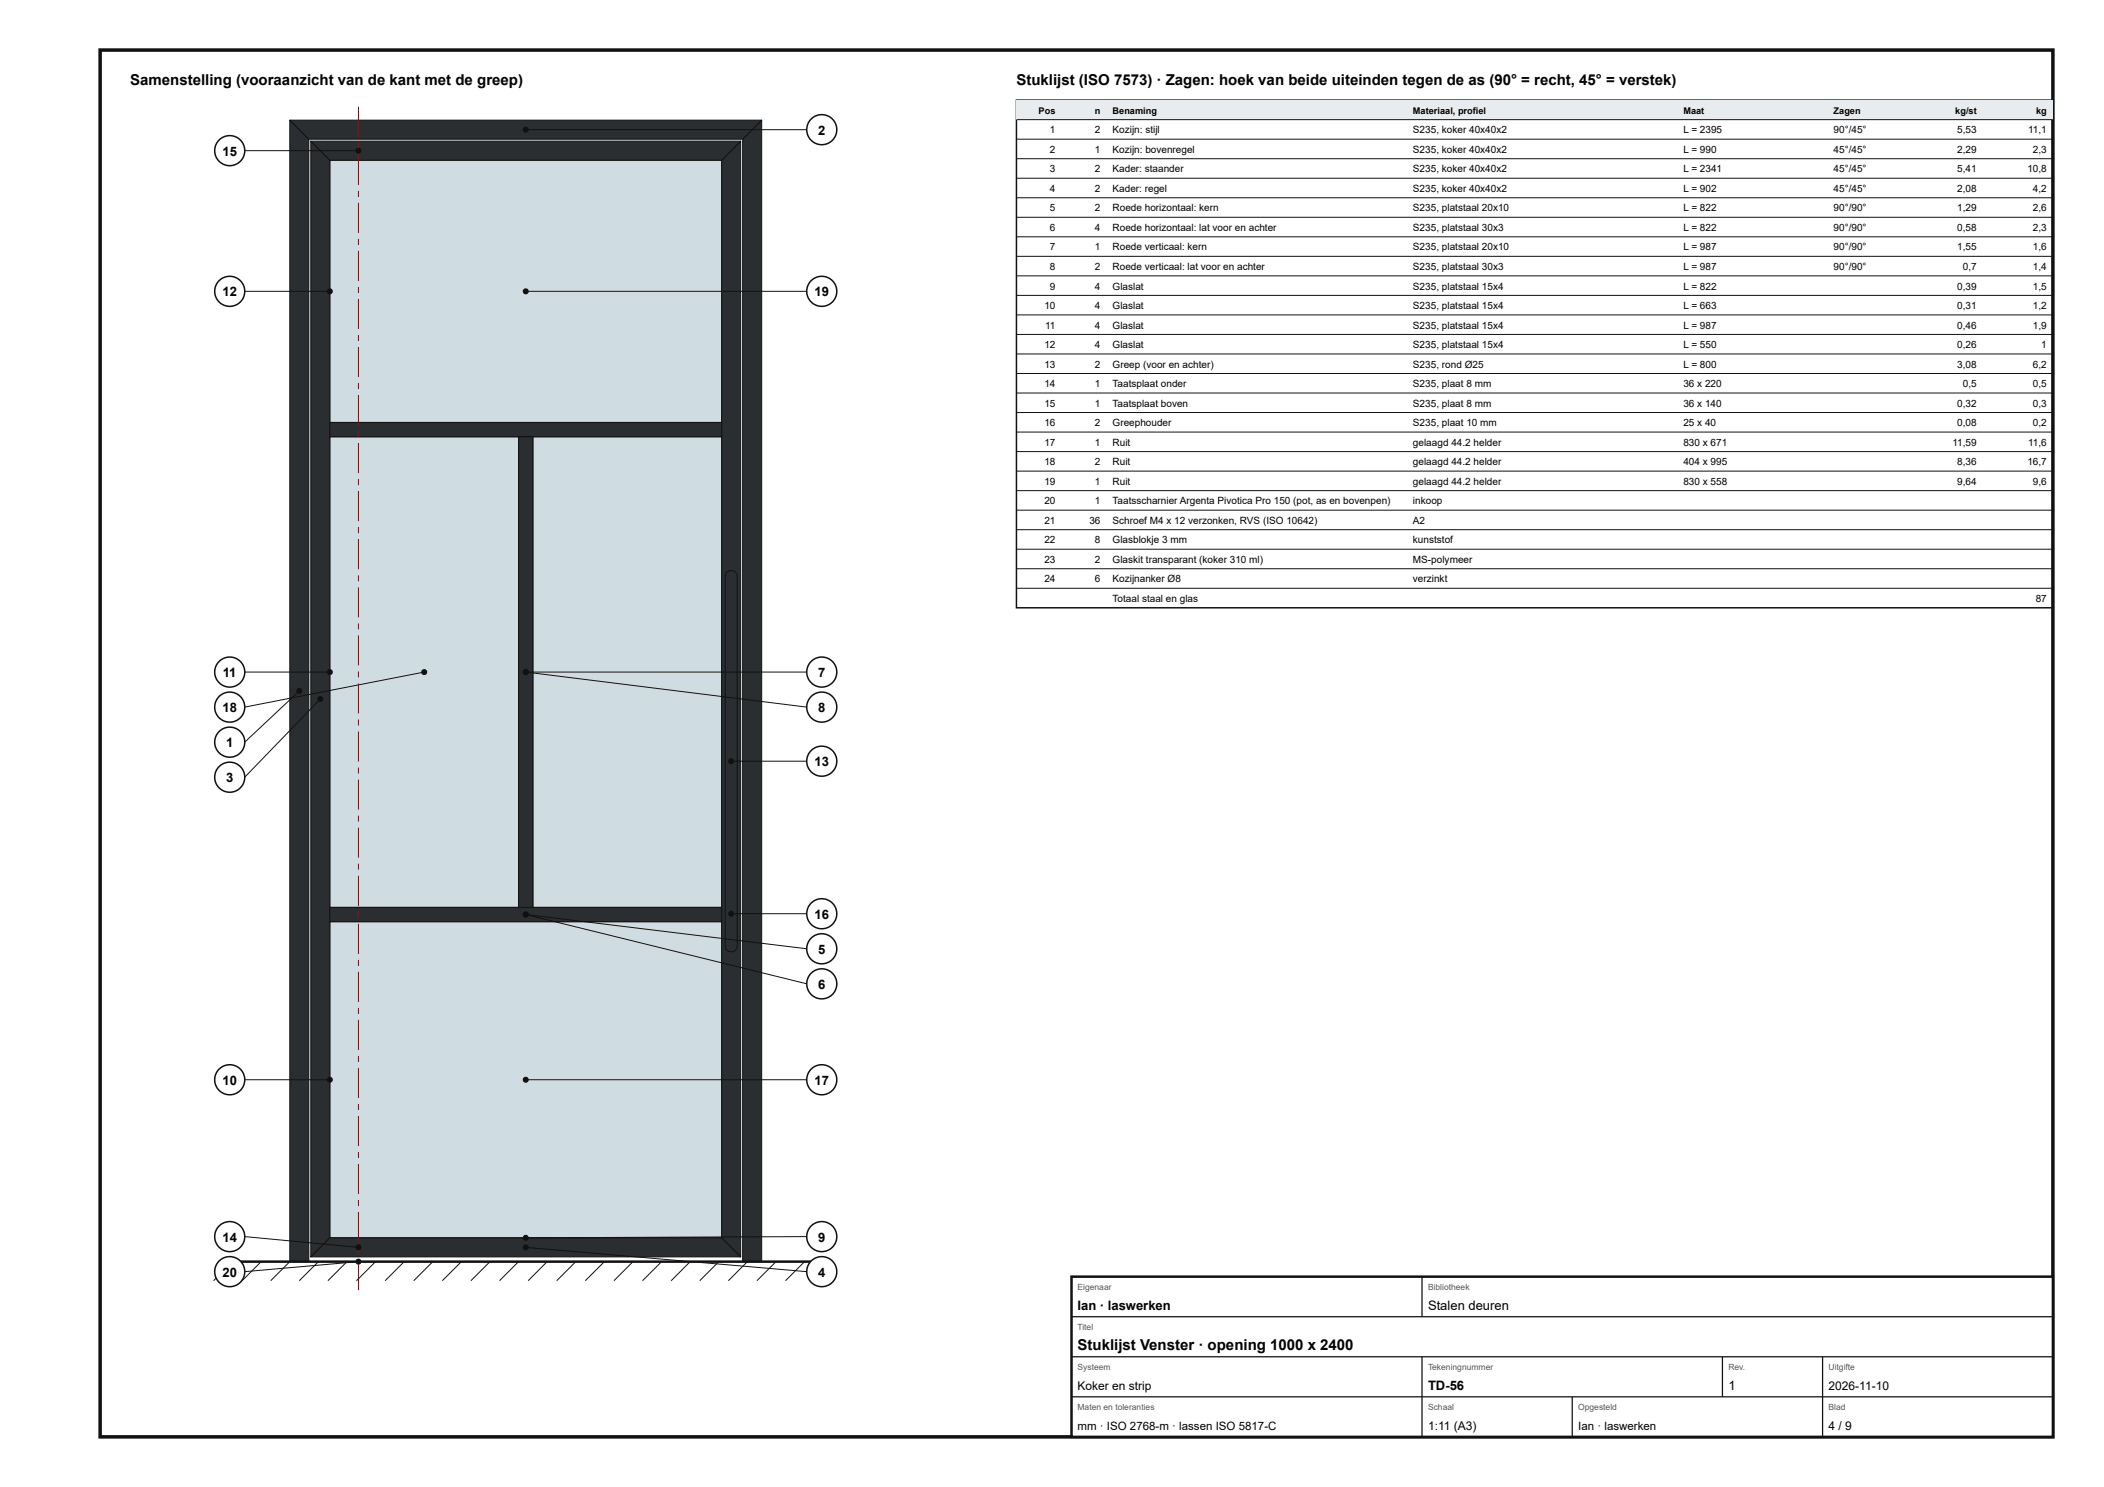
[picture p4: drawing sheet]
<svg xmlns="http://www.w3.org/2000/svg" width="420mm" height="297mm" viewBox="0 0 420 297" stroke-linecap="round" stroke-linejoin="round" font-family="sans-serif">
<path d="M20 10h390v277h-390z" fill="none" stroke="#111" stroke-width=".7" stroke-linecap="butt"/>
<path d="M65.9 184.1h78.2v63.1h-78.2z" fill="#cfdde3"/>
<path d="M65.9 184.1h78.2v63.1h-78.2z" fill="none" stroke="#111" stroke-width=".2"/>
<path d="M65.9 87.2h37.7v94h-37.7z" fill="#cfdde3"/>
<path d="M65.9 87.2h37.7v94h-37.7z" fill="none" stroke="#111" stroke-width=".2"/>
<path d="M106.4 87.2h37.7v94h-37.7z" fill="#cfdde3"/>
<path d="M106.4 87.2h37.7v94h-37.7z" fill="none" stroke="#111" stroke-width=".2"/>
<path d="M65.9 32h78.2v52.4h-78.2z" fill="#cfdde3"/>
<path d="M65.9 32h78.2v52.4h-78.2z" fill="none" stroke="#111" stroke-width=".2"/>
<path d="M57.9 24l3.8 3.8v224.2h-3.8z" fill="#2b2e31"/>
<path d="M57.9 24l3.8 3.8v224.2h-3.8z" fill="none" stroke="#111" stroke-width=".2"/>
<path d="M152.1 24v228h-3.8v-224.2z" fill="#2b2e31"/>
<path d="M152.1 24v228h-3.8v-224.2z" fill="none" stroke="#111" stroke-width=".2"/>
<path d="M57.9 24h94.2l-3.8 3.8h-86.6z" fill="#2b2e31"/>
<path d="M57.9 24h94.2l-3.8 3.8h-86.6z" fill="none" stroke="#111" stroke-width=".2"/>
<path d="M62.1 28.2l3.8 3.8v215.2l-3.8 3.8z" fill="#2b2e31"/>
<path d="M62.1 28.2l3.8 3.8v215.2l-3.8 3.8z" fill="none" stroke="#111" stroke-width=".2"/>
<path d="M147.9 28.2v222.8l-3.8-3.8v-215.2z" fill="#2b2e31"/>
<path d="M147.9 28.2v222.8l-3.8-3.8v-215.2z" fill="none" stroke="#111" stroke-width=".2"/>
<path d="M65.9 247.2h78.2l3.8 3.8h-85.8z" fill="#2b2e31"/>
<path d="M65.9 247.2h78.2l3.8 3.8h-85.8z" fill="none" stroke="#111" stroke-width=".2"/>
<path d="M62.1 28.2h85.8l-3.8 3.8h-78.2z" fill="#2b2e31"/>
<path d="M62.1 28.2h85.8l-3.8 3.8h-78.2z" fill="none" stroke="#111" stroke-width=".2"/>
<path d="M65.9 181.2h78.2v2.9h-78.2z" fill="#2b2e31"/>
<path d="M65.9 181.2h78.2v2.9h-78.2z" fill="none" stroke="#111" stroke-width=".2"/>
<path d="M65.9 84.4h78.2v2.8h-78.2z" fill="#2b2e31"/>
<path d="M65.9 84.4h78.2v2.8h-78.2z" fill="none" stroke="#111" stroke-width=".2"/>
<path d="M103.6 87.2h2.8v94h-2.8z" fill="#2b2e31"/>
<path d="M103.6 87.2h2.8v94h-2.8z" fill="none" stroke="#111" stroke-width=".2"/>
<path d="M71.5 251.7h.2v6h-.2zM71.5 249.3h.2v1.2h-.2zM71.5 242.1h.2v6h-.2zM71.5 239.7h.2v1.2h-.2zM71.5 232.5h.2v6h-.2zM71.5 230.1h.2v1.2h-.2zM71.5 222.9h.2v6h-.2zM71.5 220.5h.2v1.2h-.2zM71.5 213.3h.2v6h-.2zM71.5 210.9h.2v1.2h-.2zM71.5 203.7h.2v6h-.2zM71.5 201.3h.2v1.2h-.2zM71.5 194.1h.2v6h-.2zM71.5 191.7h.2v1.2h-.2zM71.5 184.5h.2v6h-.2zM71.5 182.1h.2v1.2h-.2zM71.5 174.9h.2v6h-.2zM71.5 172.5h.2v1.2h-.2zM71.5 165.3h.2v6h-.2zM71.5 162.9h.2v1.2h-.2zM71.5 155.7h.2v6h-.2zM71.5 153.3h.2v1.2h-.2zM71.5 146.1h.2v6h-.2zM71.5 143.7h.2v1.2h-.2zM71.5 136.5h.2v6h-.2zM71.5 134.1h.2v1.2h-.2zM71.5 126.9h.2v6h-.2zM71.5 124.5h.2v1.2h-.2zM71.5 117.3h.2v6h-.2zM71.5 114.9h.2v1.2h-.2zM71.5 107.7h.2v6h-.2zM71.5 105.3h.2v1.2h-.2zM71.5 98.1h.2v6h-.2zM71.5 95.7h.2v1.2h-.2zM71.5 88.5h.2v6h-.2zM71.5 86.1h.2v1.2h-.2zM71.5 78.9h.2v6h-.2zM71.5 76.5h.2v1.2h-.2zM71.5 69.3h.2v6h-.2zM71.5 66.9h.2v1.2h-.2zM71.5 59.7h.2v6h-.2zM71.5 57.3h.2v1.2h-.2zM71.5 50.1h.2v6h-.2zM71.5 47.7h.2v1.2h-.2zM71.5 40.5h.2v6h-.2zM71.5 38.1h.2v1.2h-.2zM71.5 30.9h.2v6h-.2zM71.5 28.5h.2v1.2h-.2zM71.5 21.3h.2v6h-.2z" fill="#b00"/>
<path d="M145.2 114.3a1.2 1.2 0 0 1 1.3-.3 1.2 1.2 0 0 1 .7 1.1v73.9a1.19 1.19 0 0 1-1.2 1.1 1.19 1.19 0 0 1-1.2-1.1v-73.9z" fill="#2b2e31"/>
<g fill="none" stroke="#111" stroke-width=".2">
<path d="M145.2 114.3a1.2 1.2 0 0 1 1.3-.3 1.2 1.2 0 0 1 .7 1.1v73.9a1.19 1.19 0 0 1-1.2 1.1 1.19 1.19 0 0 1-1.2-1.1v-73.9zM46.4 252l-3.8 3.8M52.2 252l-3.8 3.8M57.9 252l-3.8 3.8M63.6 252l-3.8 3.8M69.3 252l-3.8 3.8M75 252l-3.8 3.8M80.7 252l-3.8 3.8M86.4 252l-3.8 3.8M92.1 252l-3.8 3.8M97.9 252l-3.9 3.8M103.6 252l-3.8 3.8"/>
<path d="M109.3 252l-3.8 3.8M115 252l-3.8 3.8M120.7 252l-3.8 3.8M126.4 252l-3.8 3.8M132.1 252l-3.8 3.8M137.8 252l-3.8 3.8M143.6 252l-3.9 3.8M149.3 252l-3.8 3.8M155 252l-3.8 3.8M160.7 252l-3.8 3.8"/>
</g>
<path d="M46.4 252h117.1" fill="none" stroke="#111" stroke-width=".5"/>
<circle cx="71.6" cy="30.1" r=".6" fill="#111"/>
<path d="M48.9 30.1h22.7" fill="none" stroke="#111" stroke-width=".2"/>
<circle cx="45.9" cy="30.1" r="3" fill="#fff"/>
<circle cx="45.9" cy="30.1" r="3" fill="none" stroke="#111" stroke-width=".3"/>
<circle cx="65.9" cy="58.2" r=".6" fill="#111"/>
<path d="M48.9 58.2h17" fill="none" stroke="#111" stroke-width=".2"/>
<circle cx="45.9" cy="58.2" r="3" fill="#fff"/>
<circle cx="45.9" cy="58.2" r="3" fill="none" stroke="#111" stroke-width=".3"/>
<circle cx="65.9" cy="134.2" r=".6" fill="#111"/>
<path d="M48.9 134.2h17" fill="none" stroke="#111" stroke-width=".2"/>
<circle cx="45.9" cy="134.2" r="3" fill="#fff"/>
<circle cx="45.9" cy="134.2" r="3" fill="none" stroke="#111" stroke-width=".3"/>
<circle cx="84.7" cy="134.2" r=".6" fill="#111"/>
<path d="M84.7 134.2l-35.8 7" fill="none" stroke="#111" stroke-width=".2"/>
<circle cx="45.9" cy="141.2" r="3" fill="#fff"/>
<circle cx="45.9" cy="141.2" r="3" fill="none" stroke="#111" stroke-width=".3"/>
<circle cx="59.8" cy="138" r=".6" fill="#111"/>
<path d="M59.8 138l-10.9 10.2" fill="none" stroke="#111" stroke-width=".2"/>
<circle cx="45.9" cy="148.2" r="3" fill="#fff"/>
<circle cx="45.9" cy="148.2" r="3" fill="none" stroke="#111" stroke-width=".3"/>
<circle cx="64" cy="139.6" r=".6" fill="#111"/>
<path d="M64 139.6l-15.1 15.6" fill="none" stroke="#111" stroke-width=".2"/>
<circle cx="45.9" cy="155.2" r="3" fill="#fff"/>
<circle cx="45.9" cy="155.2" r="3" fill="none" stroke="#111" stroke-width=".3"/>
<circle cx="65.9" cy="215.7" r=".6" fill="#111"/>
<path d="M48.9 215.7h17" fill="none" stroke="#111" stroke-width=".2"/>
<circle cx="45.9" cy="215.7" r="3" fill="#fff"/>
<circle cx="45.9" cy="215.7" r="3" fill="none" stroke="#111" stroke-width=".3"/>
<circle cx="71.6" cy="249.1" r=".6" fill="#111"/>
<path d="M48.9 247l22.7 2.1" fill="none" stroke="#111" stroke-width=".2"/>
<circle cx="45.9" cy="247" r="3" fill="#fff"/>
<circle cx="45.9" cy="247" r="3" fill="none" stroke="#111" stroke-width=".3"/>
<circle cx="71.6" cy="252" r=".6" fill="#111"/>
<path d="M71.6 252l-22.7 2" fill="none" stroke="#111" stroke-width=".2"/>
<circle cx="45.9" cy="254" r="3" fill="#fff"/>
<circle cx="45.9" cy="254" r="3" fill="none" stroke="#111" stroke-width=".3"/>
<circle cx="105" cy="25.9" r=".6" fill="#111"/>
<path d="M105 25.9h56.1" fill="none" stroke="#111" stroke-width=".2"/>
<circle cx="164.1" cy="25.9" r="3" fill="#fff"/>
<circle cx="164.1" cy="25.9" r="3" fill="none" stroke="#111" stroke-width=".3"/>
<circle cx="105" cy="58.2" r=".6" fill="#111"/>
<path d="M105 58.2h56.1" fill="none" stroke="#111" stroke-width=".2"/>
<circle cx="164.1" cy="58.2" r="3" fill="#fff"/>
<circle cx="164.1" cy="58.2" r="3" fill="none" stroke="#111" stroke-width=".3"/>
<circle cx="105" cy="134.2" r=".6" fill="#111"/>
<path d="M105 134.2h56.1" fill="none" stroke="#111" stroke-width=".2"/>
<circle cx="164.1" cy="134.2" r="3" fill="#fff"/>
<circle cx="164.1" cy="134.2" r="3" fill="none" stroke="#111" stroke-width=".3"/>
<circle cx="105" cy="134.2" r=".6" fill="#111"/>
<path d="M105 134.2l56.1 7" fill="none" stroke="#111" stroke-width=".2"/>
<circle cx="164.1" cy="141.2" r="3" fill="#fff"/>
<circle cx="164.1" cy="141.2" r="3" fill="none" stroke="#111" stroke-width=".3"/>
<circle cx="146" cy="152" r=".6" fill="#111"/>
<path d="M146 152h15.1" fill="none" stroke="#111" stroke-width=".2"/>
<circle cx="164.1" cy="152" r="3" fill="#fff"/>
<circle cx="164.1" cy="152" r="3" fill="none" stroke="#111" stroke-width=".3"/>
<circle cx="146" cy="182.5" r=".6" fill="#111"/>
<path d="M146 182.5h15.1" fill="none" stroke="#111" stroke-width=".2"/>
<circle cx="164.1" cy="182.5" r="3" fill="#fff"/>
<circle cx="164.1" cy="182.5" r="3" fill="none" stroke="#111" stroke-width=".3"/>
<circle cx="105" cy="182.7" r=".6" fill="#111"/>
<path d="M105 182.7l56.1 6.8" fill="none" stroke="#111" stroke-width=".2"/>
<circle cx="164.1" cy="189.5" r="3" fill="#fff"/>
<circle cx="164.1" cy="189.5" r="3" fill="none" stroke="#111" stroke-width=".3"/>
<circle cx="105" cy="182.7" r=".6" fill="#111"/>
<path d="M105 182.7l56.1 13.8" fill="none" stroke="#111" stroke-width=".2"/>
<circle cx="164.1" cy="196.5" r="3" fill="#fff"/>
<circle cx="164.1" cy="196.5" r="3" fill="none" stroke="#111" stroke-width=".3"/>
<circle cx="105" cy="215.7" r=".6" fill="#111"/>
<path d="M105 215.7h56.1" fill="none" stroke="#111" stroke-width=".2"/>
<circle cx="164.1" cy="215.7" r="3" fill="#fff"/>
<circle cx="164.1" cy="215.7" r="3" fill="none" stroke="#111" stroke-width=".3"/>
<circle cx="105" cy="247.2" r=".6" fill="#111"/>
<path d="M161.1 247l-56.1 .2" fill="none" stroke="#111" stroke-width=".2"/>
<circle cx="164.1" cy="247" r="3" fill="#fff"/>
<circle cx="164.1" cy="247" r="3" fill="none" stroke="#111" stroke-width=".3"/>
<circle cx="105" cy="249.1" r=".6" fill="#111"/>
<path d="M105 249.1l56.1 4.9" fill="none" stroke="#111" stroke-width=".2"/>
<circle cx="164.1" cy="254" r="3" fill="#fff"/>
<g fill="none" stroke="#111" stroke-width=".3">
<path d="M203 20h207v101.4h-207z"/>
<circle cx="164.1" cy="254" r="3"/>
</g>
<path d="M203 20h207v3.9h-207z" fill="#e9ecee"/>
<g fill="none" stroke="#111" stroke-width=".2">
<path d="M203 23.9h207M203 27.8h207M203 31.7h207M203 35.6h207M203 39.5h207M203 43.4h207M203 47.3h207M203 51.2h207M203 55.1h207M203 59h207M203 62.9h207M203 66.8h207"/>
<path d="M203 70.7h207M203 74.6h207M203 78.5h207M203 82.4h207M203 86.3h207M203 90.2h207M203 94.1h207M203 98h207M203 101.9h207M203 105.8h207M203 109.7h207M203 113.6h207"/>
<path d="M203 117.5h207"/>
</g>
<path d="M214 255h196v32h-196z" fill="#fff"/>
<path d="M214 255h196v32h-196z" fill="none" stroke="#111" stroke-width=".5"/>
<path d="M284 255v8M214 263h196M214 271h196M214 279h196M284 271v16M314 279v8M344 271v8M364 271v16" fill="none" stroke="#111" stroke-width=".25"/>
<g font-size="3">
<text x="26" y="17">Samenstelling (vooraanzicht van de kant met de greep)</text>
<text x="203" y="17">Stuklijst (ISO 7573) · Zagen: hoek van beide uiteinden tegen de as (90° = recht, 45° = verstek)</text>
<text x="215.2" y="269.6">Stuklijst Venster · opening 1000 x 2400</text>
</g>
<g font-size="2.6">
<text x="163.4" y="26.9">2</text>
<text x="44.4" y="31.1">15</text>
<text x="44.4" y="59.2">12</text>
<text x="162.7" y="59.2">19</text>
<text x="44.5" y="135.2">11</text>
<text x="163.4" y="135.2">7</text>
<text x="44.4" y="142.2">18</text>
<text x="163.4" y="142.2">8</text>
<text x="45.2" y="149.2">1</text>
<text x="162.7" y="153">13</text>
<text x="45.2" y="156.2">3</text>
<text x="162.7" y="183.5">16</text>
<text x="163.4" y="190.5">5</text>
<text x="163.4" y="197.5">6</text>
<text x="44.4" y="216.7">10</text>
<text x="162.7" y="216.7">17</text>
<text x="44.4" y="248">14</text>
<text x="163.4" y="248">9</text>
<text x="44.4" y="255">20</text>
<text x="163.4" y="255">4</text>
<text x="215.2" y="261.6">Ian · laswerken</text>
<text x="285.2" y="261.6">Stalen deuren</text>
<text x="285.2" y="277.6">TD-56</text>
<text x="345.2" y="277.6">1</text>
</g>
<g font-size="2.4">
<text x="215.2" y="277.6">Koker en strip</text>
<text x="365.2" y="277.6">2026-11-10</text>
<text x="285.2" y="285.6">1:11 (A3)</text>
<text x="365.2" y="285.6">4 / 9</text>
</g>
<g font-size="2.3">
<text x="215.2" y="285.6">mm · ISO 2768-m · lassen ISO 5817-C</text>
<text x="315.2" y="285.6">Ian · laswerken</text>
</g>
<g font-size="2">
<text x="209.7" y="26.6">1</text>
<text x="218.7" y="26.6">2</text>
<text x="222.2" y="26.6">Kozijn: stijl</text>
<text x="282.2" y="26.6">S235, koker 40x40x2</text>
<text x="336.2" y="26.6">L = 2395</text>
<text x="366.2" y="26.6">90°/45°</text>
<text x="390.9" y="26.6">5,53</text>
<text x="405.1" y="26.6">11,1</text>
<text x="209.7" y="30.5">2</text>
<text x="209.7" y="34.4">3</text>
<text x="218.7" y="30.5">1</text>
<text x="218.7" y="34.4">2</text>
<text x="222.2" y="30.5">Kozijn: bovenregel</text>
<text x="222.2" y="34.4">Kader: staander</text>
<text x="282.2" y="30.5">S235, koker 40x40x2</text>
<text x="282.2" y="34.4">S235, koker 40x40x2</text>
<text x="336.2" y="30.5">L = 990</text>
<text x="336.2" y="34.4">L = 2341</text>
<text x="366.2" y="30.5">45°/45°</text>
<text x="366.2" y="34.4">45°/45°</text>
<text x="390.9" y="30.5">2,29</text>
<text x="390.9" y="34.4">5,41</text>
<text x="404.9" y="34.4">10,8</text>
<text x="406" y="30.5">2,3</text>
<text x="209.7" y="38.3">4</text>
<text x="218.7" y="38.3">2</text>
<text x="222.2" y="38.3">Kader: regel</text>
<text x="282.2" y="38.3">S235, koker 40x40x2</text>
<text x="336.2" y="38.3">L = 902</text>
<text x="366.2" y="38.3">45°/45°</text>
<text x="390.9" y="38.3">2,08</text>
<text x="406" y="38.3">4,2</text>
<text x="209.7" y="42.2">5</text>
<text x="209.7" y="46.1">6</text>
<text x="218.7" y="42.2">2</text>
<text x="218.7" y="46.1">4</text>
<text x="222.2" y="42.2">Roede horizontaal: kern</text>
<text x="222.2" y="46.1">Roede horizontaal: lat voor en achter</text>
<text x="282.2" y="42.2">S235, platstaal 20x10</text>
<text x="282.2" y="46.1">S235, platstaal 30x3</text>
<text x="336.2" y="42.2">L = 822</text>
<text x="336.2" y="46.1">L = 822</text>
<text x="366.2" y="42.2">90°/90°</text>
<text x="366.2" y="46.1">90°/90°</text>
<text x="390.9" y="42.2">1,29</text>
<text x="390.9" y="46.1">0,58</text>
<text x="406" y="42.2">2,6</text>
<text x="406" y="46.1">2,3</text>
<text x="209.7" y="50">7</text>
<text x="209.7" y="53.9">8</text>
<text x="218.7" y="50">1</text>
<text x="218.7" y="53.9">2</text>
<text x="222.2" y="50">Roede verticaal: kern</text>
<text x="222.2" y="53.9">Roede verticaal: lat voor en achter</text>
<text x="282.2" y="50">S235, platstaal 20x10</text>
<text x="282.2" y="53.9">S235, platstaal 30x3</text>
<text x="336.2" y="50">L = 987</text>
<text x="336.2" y="53.9">L = 987</text>
<text x="366.2" y="50">90°/90°</text>
<text x="366.2" y="53.9">90°/90°</text>
<text x="390.9" y="50">1,55</text>
<text x="392" y="53.9">0,7</text>
<text x="406" y="50">1,6</text>
<text x="406" y="53.9">1,4</text>
<text x="209.7" y="57.8">9</text>
<text x="218.7" y="57.8">4</text>
<text x="222.2" y="57.8">Glaslat</text>
<text x="282.2" y="57.8">S235, platstaal 15x4</text>
<text x="336.2" y="57.8">L = 822</text>
<text x="390.9" y="57.8">0,39</text>
<text x="406" y="57.8">1,5</text>
<text x="208.6" y="61.7">10</text>
<text x="208.7" y="65.6">11</text>
<text x="218.7" y="61.7">4</text>
<text x="218.7" y="65.6">4</text>
<text x="222.2" y="61.7">Glaslat</text>
<text x="222.2" y="65.6">Glaslat</text>
<text x="282.2" y="61.7">S235, platstaal 15x4</text>
<text x="282.2" y="65.6">S235, platstaal 15x4</text>
<text x="336.2" y="61.7">L = 663</text>
<text x="336.2" y="65.6">L = 987</text>
<text x="390.9" y="61.7">0,31</text>
<text x="390.9" y="65.6">0,46</text>
<text x="406" y="61.7">1,2</text>
<text x="406" y="65.6">1,9</text>
<text x="208.6" y="69.5">12</text>
<text x="218.7" y="69.5">4</text>
<text x="222.2" y="69.5">Glaslat</text>
<text x="282.2" y="69.5">S235, platstaal 15x4</text>
<text x="336.2" y="69.5">L = 550</text>
<text x="390.9" y="69.5">0,26</text>
<text x="407.7" y="69.5">1</text>
<text x="208.6" y="73.4">13</text>
<text x="208.6" y="77.3">14</text>
<text x="218.7" y="73.4">2</text>
<text x="218.7" y="77.3">1</text>
<text x="222.2" y="73.4">Greep (voor en achter)</text>
<text x="222.2" y="77.3">Taatsplaat onder</text>
<text x="282.2" y="73.4">S235, rond Ø25</text>
<text x="282.2" y="77.3">S235, plaat 8 mm</text>
<text x="336.2" y="73.4">L = 800</text>
<text x="336.2" y="77.3">36 x 220</text>
<text x="390.9" y="73.4">3,08</text>
<text x="392" y="77.3">0,5</text>
<text x="406" y="73.4">6,2</text>
<text x="406" y="77.3">0,5</text>
<text x="208.6" y="81.2">15</text>
<text x="218.7" y="81.2">1</text>
<text x="222.2" y="81.2">Taatsplaat boven</text>
<text x="282.2" y="81.2">S235, plaat 8 mm</text>
<text x="336.2" y="81.2">36 x 140</text>
<text x="390.9" y="81.2">0,32</text>
<text x="406" y="81.2">0,3</text>
<text x="208.6" y="85.1">16</text>
<text x="208.6" y="89">17</text>
<text x="218.7" y="85.1">2</text>
<text x="218.7" y="89">1</text>
<text x="222.2" y="85.1">Greephouder</text>
<text x="222.2" y="89">Ruit</text>
<text x="282.2" y="85.1">S235, plaat 10 mm</text>
<text x="282.2" y="89">gelaagd 44.2 helder</text>
<text x="336.2" y="85.1">25 x 40</text>
<text x="336.2" y="89">830 x 671</text>
<text x="389.9" y="89">11,59</text>
<text x="390.9" y="85.1">0,08</text>
<text x="405.1" y="89">11,6</text>
<text x="406" y="85.1">0,2</text>
<text x="208.6" y="92.9">18</text>
<text x="218.7" y="92.9">2</text>
<text x="222.2" y="92.9">Ruit</text>
<text x="282.2" y="92.9">gelaagd 44.2 helder</text>
<text x="336.2" y="92.9">404 x 995</text>
<text x="390.9" y="92.9">8,36</text>
<text x="404.9" y="92.9">16,7</text>
<text x="208.6" y="96.8">19</text>
<text x="208.6" y="100.7">20</text>
<text x="218.7" y="96.8">1</text>
<text x="218.7" y="100.7">1</text>
<text x="222.2" y="96.8">Ruit</text>
<text x="222.2" y="100.7">Taatsscharnier Argenta Pivotica Pro 150 (pot, as en bovenpen)</text>
<text x="282.2" y="96.8">gelaagd 44.2 helder</text>
<text x="282.2" y="100.7">inkoop</text>
<text x="336.2" y="96.8">830 x 558</text>
<text x="390.9" y="96.8">9,64</text>
<text x="406" y="96.8">9,6</text>
<text x="208.6" y="104.6">21</text>
<text x="217.6" y="104.6">36</text>
<text x="222.2" y="104.6">Schroef M4 x 12 verzonken, RVS (ISO 10642)</text>
<text x="282.2" y="104.6">A2</text>
<text x="208.6" y="108.5">22</text>
<text x="208.6" y="112.4">23</text>
<text x="218.7" y="108.5">8</text>
<text x="218.7" y="112.4">2</text>
<text x="222.2" y="108.5">Glasblokje 3 mm</text>
<text x="222.2" y="112.4">Glaskit transparant (koker 310 ml)</text>
<text x="282.2" y="108.5">kunststof</text>
<text x="282.2" y="112.4">MS-polymeer</text>
<text x="208.6" y="116.3">24</text>
<text x="218.7" y="116.3">6</text>
<text x="222.2" y="116.3">Kozijnanker Ø8</text>
<text x="282.2" y="116.3">verzinkt</text>
<text x="222.2" y="120.2">Totaal staal en glas</text>
<text x="406.6" y="120.2">87</text>
</g>
<g font-size="1.8">
<text x="207.4" y="22.7">Pos</text>
<text x="218.7" y="22.7">n</text>
<text x="222.2" y="22.7">Benaming</text>
<text x="282.2" y="22.7">Materiaal, profiel</text>
<text x="336.2" y="22.7">Maat</text>
<text x="366.2" y="22.7">Zagen</text>
<text x="390.5" y="22.7">kg/st</text>
<text x="406.6" y="22.7">kg</text>
</g>
<g font-size="1.7" fill="#555">
<text x="215.2" y="257.6">Eigenaar</text>
<text x="285.2" y="257.6">Bibliotheek</text>
<text x="215.2" y="265.6">Titel</text>
<text x="215.2" y="273.6">Systeem</text>
<text x="285.2" y="273.6">Tekeningnummer</text>
<text x="345.2" y="273.6">Rev.</text>
<text x="365.2" y="273.6">Uitgifte</text>
<text x="215.2" y="281.6">Maten en toleranties</text>
<text x="285.2" y="281.6">Schaal</text>
<text x="315.2" y="281.6">Opgesteld</text>
<text x="365.2" y="281.6">Blad</text>
</g>
</svg>
